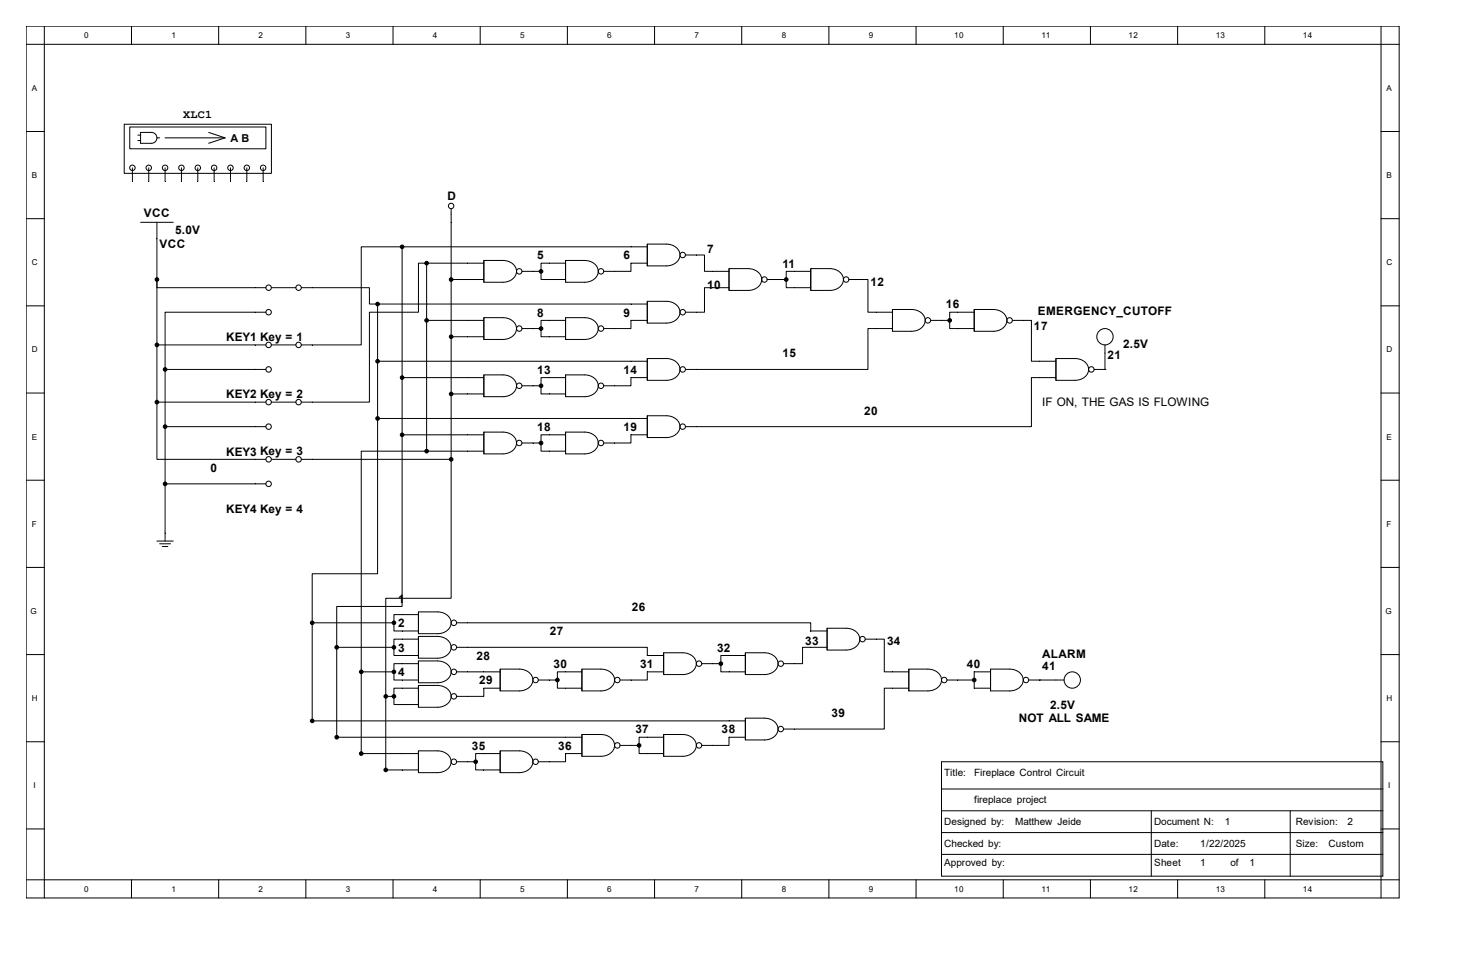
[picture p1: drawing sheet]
<svg xmlns="http://www.w3.org/2000/svg" width="432mm" height="279mm" viewBox="0 0 432 279" stroke-linecap="round" stroke-linejoin="round" font-family="sans-serif">
<g fill="none" stroke="#000" stroke-width=".29">
<path d="M7.6 7.6h400.1v254h-400.1zM7.6 12.9h400.1M12.9 7.6v254M38.3 7.6v5.3M63.7 7.6v5.3M89.1 7.6v5.3M114.5 7.6v5.3M139.9 7.6v5.3M165.3 7.6v5.3M190.7 7.6v5.3M216.1 7.6v5.3M241.5 7.6v5.3"/>
<path d="M266.9 7.6v5.3M292.3 7.6v5.3M317.7 7.6v5.3M343.1 7.6v5.3M368.5 7.6v5.3M402.4 7.6v254M7.6 38.3h5.3M402.4 38.3h5.3M7.6 63.7h5.3M402.4 63.7h5.3M7.6 89.1h5.3M402.4 89.1h5.3"/>
<path d="M7.6 114.5h5.3M402.4 114.5h5.3M7.6 139.9h5.3M402.4 139.9h5.3M7.6 165.3h5.3M402.4 165.3h5.3M7.6 190.7h5.3M402.4 190.7h5.3M7.6 216.1h5.3M402.4 216.1h5.3M7.6 241.5h5.3M7.6 256.3h400.1"/>
<path d="M38.3 256.3v5.3M63.7 256.3v5.3M89.1 256.3v5.3M114.5 256.3v5.3M139.9 256.3v5.3M165.3 256.3v5.3M190.7 256.3v5.3M216.1 256.3v5.3M241.5 256.3v5.3M266.9 256.3v5.3M292.3 256.3v5.3M317.7 256.3v5.3"/>
<path d="M343.1 256.3v5.3M368.5 256.3v5.3M402.4 241.5h5.3"/>
</g>
<path d="M36.2 36.2h42.9v14.3h-42.9z" fill="#fff"/>
<path d="M36.2 36.2h42.9v14.3h-42.9z" fill="none" stroke="#000" stroke-width=".29"/>
<path d="M37.8 37h39.7v6.3h-39.7z" fill="#fff"/>
<path d="M37.8 37h39.7v6.3h-39.7z" fill="none" stroke="#000" stroke-width=".29"/>
<circle cx="38.6" cy="48.9" r=".79" fill="#fff" stroke="#000" stroke-width=".29"/>
<path d="M38.6 48.9v1.6" fill="none" stroke="#000" stroke-width=".29"/>
<circle cx="43.3" cy="48.9" r=".79" fill="#fff" stroke="#000" stroke-width=".29"/>
<path d="M43.3 48.9v1.6" fill="none" stroke="#000" stroke-width=".29"/>
<circle cx="48.1" cy="48.9" r=".79" fill="#fff" stroke="#000" stroke-width=".29"/>
<path d="M48.1 48.9v1.6" fill="none" stroke="#000" stroke-width=".29"/>
<circle cx="52.9" cy="48.9" r=".79" fill="#fff" stroke="#000" stroke-width=".29"/>
<path d="M52.9 48.9v1.6" fill="none" stroke="#000" stroke-width=".29"/>
<circle cx="57.6" cy="48.9" r=".79" fill="#fff" stroke="#000" stroke-width=".29"/>
<path d="M57.6 48.9v1.6" fill="none" stroke="#000" stroke-width=".29"/>
<circle cx="62.4" cy="48.9" r=".79" fill="#fff" stroke="#000" stroke-width=".29"/>
<path d="M62.4 48.9v1.6" fill="none" stroke="#000" stroke-width=".29"/>
<circle cx="67.2" cy="48.9" r=".79" fill="#fff" stroke="#000" stroke-width=".29"/>
<path d="M67.2 48.9v1.6" fill="none" stroke="#000" stroke-width=".29"/>
<circle cx="71.9" cy="48.9" r=".79" fill="#fff" stroke="#000" stroke-width=".29"/>
<path d="M71.9 48.9v1.6" fill="none" stroke="#000" stroke-width=".29"/>
<circle cx="76.7" cy="48.9" r=".79" fill="#fff" stroke="#000" stroke-width=".29"/>
<g fill="none" stroke="#000" stroke-width=".29">
<path d="M40.2 39.4h.8M41 38.6h3.1a1.59 1.59 0 0 1 1.6 1.6 1.59 1.59 0 0 1-1.6 1.6h-3.1zM60.8 38.6l4.8 1.6M38.6 50.5v2.4M40.2 41h.8M43.3 50.5v2.4M45.7 40.2h.8M48.1 40.2h17.5M48.1 50.5v2.4M52.9 50.5v2.4M57.6 50.5v2.4M62.4 50.5v2.4"/>
<path d="M65.6 40.2l-4.8 1.6M67.2 50.5v2.4M71.9 50.5v2.4M76.7 48.9v4M41 64.8h9.5M45.7 64.8v52.4M117.2 71.9h-11.9v28.6h-17.5M117.2 71.9h71.4M117.2 71.9v54.8M124.3 76.7h-2.4v14.3h-14.3v26.2h-19.8M124.3 76.7h16.7M124.3 76.7v54.7"/>
<path d="M131.4 60.8v73M141 75.9h5.5a3.3 3.3 0 0 1 3.7 4.4 4.1 4.1 0 0 1-3.7 1.9h-5.5zM141 75.9v6.3M152.1 79.1h5.5M157.6 79.1v2.3h7.2M164.8 75.9h5.5a3.3 3.3 0 0 1 3.7 4.4 4.1 4.1 0 0 1-3.7 1.9h-5.5zM164.8 76.7h-7.2v2.4M164.8 75.9v6.3M188.6 71.1h5.6a3.3 3.3 0 0 1 3.6 4.4 4.1 4.1 0 0 1-3.6 2h-5.6zM188.6 76.7h-4.8v2.4h-7.9M188.6 71.1v6.4M199.7 74.3h5.6v4.8h7.1"/>
<path d="M212.4 78.3h5.6a3.3 3.3 0 0 1 3.6 4.4 4.1 4.1 0 0 1-3.6 1.9h-5.6zM212.4 78.3v6.3M236.2 78.3h5.6a3.3 3.3 0 0 1 3.6 4.4 4.1 4.1 0 0 1-3.6 1.9h-5.6zM236.2 79.1h-7.1v2.3M236.2 78.3v6.3M45.7 81.4v2.4h31.8M77.5 91h-29.4v16.6M79.1 83.8h7.1M87.8 83.8h19.8v4.8h2.4M110 88.6h78.6M110 88.6v33.3M124.3 93.3h16.7"/>
<path d="M131.4 81.4h9.6M131.4 98.1h9.6M141 92.6h5.5a3.3 3.3 0 0 1 3.7 4.4 4.1 4.1 0 0 1-3.7 1.9h-5.5zM141 92.6v6.3M152.1 95.7h5.5M157.6 95.7v2.4h7.2M164.8 92.6h5.5a3.3 3.3 0 0 1 3.7 4.4 4.1 4.1 0 0 1-3.7 1.9h-5.5zM164.8 93.3h-7.2v2.4M164.8 92.6v6.3M188.6 87.8h5.6a3.3 3.3 0 0 1 3.6 4.4 4.1 4.1 0 0 1-3.6 1.9h-5.6zM188.6 93.3h-4.8v2.4h-7.9M188.6 87.8v6.3"/>
<path d="M212.4 83.8h-7.1v7.2h-5.6M223.5 81.4h5.6M229.1 81.4v2.4h7.1M247.3 81.4h5.6v9.6h7.1M260 90.2h5.6a3.3 3.3 0 0 1 3.6 4.4 4.1 4.1 0 0 1-3.6 1.9h-5.6zM260 95.7h-7.1v11.9h-53.2M260 90.2v6.3M271.1 93.3h5.6M276.7 93.3v2.4h7.1M283.8 90.2h5.6a3.3 3.3 0 0 1 3.7 4.4 4.1 4.1 0 0 1-3.7 1.9h-5.6zM283.8 91h-7.1v2.3M283.8 90.2v6.3"/>
<path d="M295 93.3h5.5v12h7.2M45.7 117.2v16.6h31.8M45.7 100.5h31.8M45.7 117.2h31.8M48.1 107.6v50M48.1 107.6h29.4M79.1 100.5h7.1M79.1 117.2h7.1M110 105.3h78.6M117.2 110h23.8M131.4 114.8h9.6M141 109.2h5.5a3.3 3.3 0 0 1 3.7 4.4 4.1 4.1 0 0 1-3.7 2h-5.5z"/>
<path d="M141 109.2v6.4M152.1 112.4h5.5M157.6 112.4v2.4h7.2M164.8 109.2h5.5a3.3 3.3 0 0 1 3.7 4.4 4.1 4.1 0 0 1-3.7 2h-5.5zM164.8 110h-7.2v2.4M164.8 109.2v6.4M188.6 104.5h5.6a3.3 3.3 0 0 1 3.6 4.4 4.1 4.1 0 0 1-3.6 1.9h-5.6zM188.6 110h-4.8v2.4h-7.9M188.6 104.5v6.3M307.7 104.5h5.5a3.3 3.3 0 0 1 3.7 4.4 4.1 4.1 0 0 1-3.7 1.9h-5.5zM307.7 110h-7.2v14.3h-100.8M307.7 104.5v6.3"/>
<path d="M318.8 107.6h3.1M321.9 107.6h.1M321.9 100.5v7.1M48.1 124.3h29.4M79.1 133.8h7.1M87.8 133.8h43.6M110 121.9v45.3h-19v14.3M110 121.9h78.6M117.2 126.7v50h-19.1v11.9M117.2 126.7h23.8M124.3 131.4h-19v64.3M124.3 131.4h16.7"/>
<path d="M131.4 133.8v40.5h-19v28.6M141 125.9h5.5a3.3 3.3 0 0 1 3.7 4.4 4.1 4.1 0 0 1-3.7 1.9h-5.5zM141 125.9v6.3M152.1 129.1h5.5M157.6 129.1v2.3h7.2M164.8 125.9h5.5a3.3 3.3 0 0 1 3.7 4.4 4.1 4.1 0 0 1-3.7 1.9h-5.5zM164.8 126.7h-7.2v2.4M164.8 125.9v6.3M188.6 121.1h5.6a3.3 3.3 0 0 1 3.6 4.4 4.1 4.1 0 0 1-3.6 2h-5.6zM188.6 126.7h-4.8v2.4h-7.9M188.6 121.1v6.4M45.7 157.6h4.8"/>
<path d="M46.5 158.4h3.2M47.3 159.2h1.6M48.1 141h29.4M121.9 178.3h5.6a3.3 3.3 0 0 1 3.6 4.4 4.1 4.1 0 0 1-3.6 1.9h-5.6zM121.9 179.1h-7.1v2.4M121.9 178.3v6.3M91 181.5h23.8M91 181.5v28.5h126.2M98.1 188.6h16.7M98.1 188.6v26.2h71.4M105.3 195.7h9.5M105.3 195.7v23.9h16.6"/>
<path d="M114.8 181.5v2.3h7.1M114.8 188.6v2.4h7.1M114.8 195.7v2.4h7.1M121.9 185.4h5.6a3.3 3.3 0 0 1 3.6 4.4 4.1 4.1 0 0 1-3.6 2h-5.6zM121.9 192.6h5.6a3.3 3.3 0 0 1 3.6 4.4 4.1 4.1 0 0 1-3.6 1.9h-5.6zM121.9 199.7h5.6a3.3 3.3 0 0 1 3.6 4.4 4.1 4.1 0 0 1-3.6 2h-5.6zM121.9 186.2h-7.1v2.4M121.9 193.4h-7.1v2.3M121.9 185.4v6.4M121.9 192.6v6.3M121.9 199.7v6.4M133 188.6h55.6v2.4h4.8"/>
<path d="M133 181.5h103.2v2.3h4.8M133 195.7h12.7M145.7 194.9h5.6a3.3 3.3 0 0 1 3.6 4.5 4.1 4.1 0 0 1-3.6 1.9h-5.6zM145.7 194.9v6.4M156.8 198.1h5.6M162.4 198.1v2.4h7.1M169.5 194.9h5.6a3.3 3.3 0 0 1 3.7 4.5 4.1 4.1 0 0 1-3.7 1.9h-5.6zM169.5 195.7h-7.1v2.4M169.5 194.9v6.4M193.4 190.2h5.5a3.3 3.3 0 0 1 3.7 4.4 4.1 4.1 0 0 1-3.7 1.9h-5.5zM193.4 195.7h-4.8v2.4h-7.9M193.4 190.2v6.3"/>
<path d="M204.5 193.4h5.5M210 193.4v2.3h7.2M217.2 190.2h5.5a3.3 3.3 0 0 1 3.7 4.4 4.1 4.1 0 0 1-3.7 1.9h-5.5zM217.2 191h-7.2v2.4M217.2 190.2v6.3M241 183h5.5a3.3 3.3 0 0 1 3.7 4.4 4.1 4.1 0 0 1-3.7 2h-5.5zM241 188.6h-7.2v4.8h-5.5M241 183v6.4M252.1 186.2h5.6v9.5h7.1M264.8 194.9h5.6a3.3 3.3 0 0 1 3.6 4.5 4.1 4.1 0 0 1-3.6 1.9h-5.6zM264.8 194.9v6.4M275.9 198.1h7.9"/>
<path d="M288.6 194.9h5.6a3.3 3.3 0 0 1 3.6 4.5 4.1 4.1 0 0 1-3.6 1.9h-5.6zM288.6 195.7h-4.8v4.8h4.8M288.6 194.9v6.4M299.7 198.1h10.3M302.9 198.1h.1M112.4 202.9h2.4M112.4 202.9v21.4h9.5M114.8 202.9v2.4h7.1M121.9 218.8h5.6a3.3 3.3 0 0 1 3.6 4.4 4.1 4.1 0 0 1-3.6 1.9h-5.6zM121.9 200.5h-7.1v2.4M121.9 218.8v6.3M145.7 218.8h5.6a3.3 3.3 0 0 1 3.6 4.4 4.1 4.1 0 0 1-3.6 1.9h-5.6z"/>
<path d="M145.7 200.5h-4.7v2.4h-8M145.7 219.6h-7.1v2.3M145.7 218.8v6.3M169.5 214h5.6a3.3 3.3 0 0 1 3.7 4.4 4.1 4.1 0 0 1-3.7 1.9h-5.6zM169.5 219.6h-4.7v2.3h-8M169.5 214v6.3M180.7 217.2h5.5M186.2 217.2v2.4h7.2M193.4 214h5.5a3.3 3.3 0 0 1 3.7 4.4 4.1 4.1 0 0 1-3.7 1.9h-5.5zM193.4 214.8h-7.2v2.4M193.4 214v6.3M217.2 209.2h5.5a3.3 3.3 0 0 1 3.7 4.4 4.1 4.1 0 0 1-3.7 2h-5.5z"/>
<path d="M217.2 214.8h-4.8v2.4h-7.9M217.2 209.2v6.4M264.8 200.5h-7.1v11.9h-29.4M133 221.9h5.6M138.6 221.9v2.4h7.1M274.3 221.9h128.6v33.4h-128.6zM274.3 229.9h128.6M274.3 236.2h128.6M335.4 236.2v19.1M375.9 236.2v19.1M274.3 242.6h128.6M274.3 248.9h128.6"/>
<circle cx="131.4" cy="60" r=".79"/>
<circle cx="151.3" cy="79.1" r=".79"/>
<circle cx="175.1" cy="79.1" r=".79"/>
<circle cx="198.9" cy="74.3" r=".79"/>
<circle cx="78.3" cy="83.8" r=".79"/>
<circle cx="78.3" cy="91" r=".79"/>
<circle cx="87" cy="83.8" r=".79"/>
<circle cx="151.3" cy="95.7" r=".79"/>
<circle cx="175.1" cy="95.7" r=".79"/>
<circle cx="198.9" cy="91" r=".79"/>
<circle cx="222.7" cy="81.4" r=".79"/>
<circle cx="246.5" cy="81.4" r=".79"/>
<circle cx="270.4" cy="93.3" r=".79"/>
<circle cx="294.2" cy="93.3" r=".79"/>
<circle cx="321.9" cy="98.1" r="2.38"/>
<circle cx="78.3" cy="107.6" r=".79"/>
<circle cx="78.3" cy="117.2" r=".79"/>
<circle cx="78.3" cy="100.5" r=".79"/>
<circle cx="87" cy="100.5" r=".79"/>
<circle cx="87" cy="117.2" r=".79"/>
<circle cx="151.3" cy="112.4" r=".79"/>
<circle cx="175.1" cy="112.4" r=".79"/>
<circle cx="198.9" cy="107.6" r=".79"/>
<circle cx="318" cy="107.6" r=".79"/>
<circle cx="78.3" cy="124.3" r=".79"/>
<circle cx="78.3" cy="133.8" r=".79"/>
<circle cx="87" cy="133.8" r=".79"/>
<circle cx="151.3" cy="129.1" r=".79"/>
<circle cx="175.1" cy="129.1" r=".79"/>
<circle cx="198.9" cy="124.3" r=".79"/>
<circle cx="78.3" cy="141" r=".79"/>
<circle cx="132.2" cy="195.7" r=".79"/>
<circle cx="132.2" cy="181.5" r=".79"/>
<circle cx="132.2" cy="188.6" r=".79"/>
<circle cx="156.1" cy="198.1" r=".79"/>
<circle cx="179.9" cy="198.1" r=".79"/>
<circle cx="203.7" cy="193.4" r=".79"/>
<circle cx="227.5" cy="193.4" r=".79"/>
<circle cx="251.3" cy="186.2" r=".79"/>
<circle cx="275.1" cy="198.1" r=".79"/>
<circle cx="298.9" cy="198.1" r=".79"/>
<circle cx="312.4" cy="198.1" r="2.38"/>
<circle cx="132.2" cy="202.9" r=".79"/>
<circle cx="179.9" cy="217.2" r=".79"/>
<circle cx="203.7" cy="217.2" r=".79"/>
<circle cx="227.5" cy="212.4" r=".79"/>
<circle cx="132.2" cy="221.9" r=".79"/>
<circle cx="156.1" cy="221.9" r=".79"/>
</g>
<g fill="#000" stroke="#000" stroke-width=".29">
<circle cx="117.2" cy="71.9" r=".53"/>
<circle cx="124.3" cy="76.7" r=".53"/>
<circle cx="157.6" cy="79.1" r=".53"/>
<circle cx="45.7" cy="81.4" r=".53"/>
<circle cx="110" cy="88.6" r=".53"/>
<circle cx="124.3" cy="93.3" r=".53"/>
<circle cx="131.4" cy="81.4" r=".53"/>
<circle cx="131.4" cy="98.1" r=".53"/>
<circle cx="157.6" cy="95.7" r=".53"/>
<circle cx="229.1" cy="81.4" r=".53"/>
<circle cx="276.7" cy="93.3" r=".53"/>
<circle cx="45.7" cy="117.2" r=".53"/>
<circle cx="45.7" cy="100.5" r=".53"/>
<circle cx="48.1" cy="107.6" r=".53"/>
<circle cx="110" cy="105.3" r=".53"/>
<circle cx="117.2" cy="110" r=".53"/>
<circle cx="131.4" cy="114.8" r=".53"/>
<circle cx="157.6" cy="112.4" r=".53"/>
<circle cx="48.1" cy="124.3" r=".53"/>
<circle cx="110" cy="121.9" r=".53"/>
<circle cx="117.2" cy="126.7" r=".53"/>
<circle cx="124.3" cy="131.4" r=".53"/>
<circle cx="131.4" cy="133.8" r=".53"/>
<circle cx="157.6" cy="129.1" r=".53"/>
<circle cx="48.1" cy="141" r=".53"/>
<circle cx="91" cy="181.5" r=".53"/>
<circle cx="98.1" cy="188.6" r=".53"/>
<circle cx="105.3" cy="195.7" r=".53"/>
<circle cx="114.8" cy="195.7" r=".53"/>
<circle cx="114.8" cy="181.5" r=".53"/>
<circle cx="114.8" cy="188.6" r=".53"/>
<circle cx="162.4" cy="198.1" r=".53"/>
<circle cx="210" cy="193.4" r=".53"/>
<circle cx="283.8" cy="198.1" r=".53"/>
<circle cx="91" cy="210" r=".53"/>
<circle cx="98.1" cy="214.8" r=".53"/>
<circle cx="105.3" cy="219.6" r=".53"/>
<circle cx="112.4" cy="202.9" r=".53"/>
<circle cx="114.8" cy="202.9" r=".53"/>
<circle cx="186.2" cy="217.2" r=".53"/>
<circle cx="112.4" cy="224.3" r=".53"/>
<circle cx="138.6" cy="221.9" r=".53"/>
</g>
<g font-size="3.4">
<text x="53.4" y="34.3">XLC1</text>
<text x="130.4" y="58.1">D</text>
<text x="42" y="63.1">VCC</text>
<text x="51" y="68.2">5.0V</text>
<text x="46.5" y="72.4">VCC</text>
<text x="156.5" y="75.6">5</text>
<text x="181.6" y="75.6">6</text>
<text x="206" y="73.7">7</text>
<text x="228" y="77.9">11</text>
<text x="253.6" y="83.2">12</text>
<text x="206" y="84.3">10</text>
<text x="275.6" y="89.9">16</text>
<text x="156.5" y="92.2">8</text>
<text x="181.6" y="92.2">9</text>
<text x="302.4" y="91.7">EMERGENCY_CUTOFF</text>
<text x="65.9" y="99.4">KEY1 Key = 1</text>
<text x="301.2" y="96.2">17</text>
<text x="327.2" y="101.5">2.5V</text>
<text x="228" y="104.1">15</text>
<text x="322.7" y="104.7">21</text>
<text x="156.5" y="108.9">13</text>
<text x="181.6" y="108.9">14</text>
<text x="65.9" y="116">KEY2 Key = 2</text>
<text x="303.7" y="118.2">IF ON, THE GAS IS FLOWING</text>
<text x="156.5" y="125.6">18</text>
<text x="181.6" y="125.6">19</text>
<text x="251.8" y="120.8">20</text>
<text x="61.3" y="137.5">0</text>
<text x="65.9" y="132.7">KEY3 Key = 3</text>
<text x="65.9" y="149.4">KEY4 Key = 4</text>
<text x="116" y="175.6">1</text>
<text x="184.1" y="178">26</text>
<text x="116" y="182.7">2</text>
<text x="160.2" y="185.1">27</text>
<text x="116" y="189.9">3</text>
<text x="208.9" y="189.9">32</text>
<text x="234.6" y="188">33</text>
<text x="258.4" y="188">34</text>
<text x="303.7" y="191.7">ALARM</text>
<text x="116" y="197">4</text>
<text x="138.9" y="192.2">28</text>
<text x="161.3" y="194.6">30</text>
<text x="186.5" y="194.6">31</text>
<text x="281.7" y="194.6">40</text>
<text x="303.7" y="195.2">41</text>
<text x="139.6" y="199.4">29</text>
<text x="242.3" y="208.9">39</text>
<text x="305.9" y="206.5">2.5V</text>
<text x="185.1" y="213.7">37</text>
<text x="210.2" y="213.7">38</text>
<text x="296.9" y="210.5">NOT ALL SAME</text>
<text x="137.5" y="218.4">35</text>
<text x="162.6" y="218.4">36</text>
</g>
<text font-size="3.2" x="67.1" y="41.4">A B</text>
<g font-size="2.9">
<text x="275.1" y="226.1">Title:</text>
<text x="283.8" y="226.1">Fireplace Control Circuit</text>
<text x="283.8" y="234.1">fireplace project</text>
<text x="275.1" y="240.4">Designed by:</text>
<text x="295.7" y="240.4">Matthew Jeide</text>
<text x="336.3" y="240.4">Document N:</text>
<text x="356.9" y="240.4">1</text>
<text x="377.5" y="240.4">Revision:</text>
<text x="392.6" y="240.4">2</text>
<text x="275.1" y="246.8">Checked by:</text>
<text x="336.3" y="246.8">Date:</text>
<text x="349.7" y="246.8">1/22/2025</text>
<text x="377.5" y="246.8">Size:</text>
<text x="387.1" y="246.8">Custom</text>
<text x="275.1" y="252.3">Approved by:</text>
<text x="336.3" y="252.3">Sheet</text>
<text x="349.7" y="252.3">1</text>
<text x="358.5" y="252.3">of</text>
<text x="364" y="252.3">1</text>
</g>
<g font-size="2.4">
<text x="24.6" y="11.1">0</text>
<text x="50" y="11.1">1</text>
<text x="75.4" y="11.1">2</text>
<text x="100.8" y="11.1">3</text>
<text x="126.2" y="11.1">4</text>
<text x="151.6" y="11.1">5</text>
<text x="177" y="11.1">6</text>
<text x="202.4" y="11.1">7</text>
<text x="227.8" y="11.1">8</text>
<text x="253.2" y="11.1">9</text>
<text x="278" y="11.1">10</text>
<text x="303.4" y="11.1">11</text>
<text x="328.8" y="11.1">12</text>
<text x="354.2" y="11.1">13</text>
<text x="379.6" y="11.1">14</text>
<text x="9.2" y="26.5">A</text>
<text x="404" y="26.5">A</text>
<text x="9.2" y="51.9">B</text>
<text x="404" y="51.9">B</text>
<text x="9.2" y="77.3">C</text>
<text x="404" y="77.3">C</text>
<text x="9.2" y="102.7">D</text>
<text x="404" y="102.7">D</text>
<text x="9.2" y="128.1">E</text>
<text x="404" y="128.1">E</text>
<text x="9.2" y="153.5">F</text>
<text x="404" y="153.5">F</text>
<text x="8.9" y="178.9">G</text>
<text x="403.7" y="178.9">G</text>
<text x="9.2" y="204.3">H</text>
<text x="404" y="204.3">H</text>
<text x="9.7" y="229.7">I</text>
<text x="404.5" y="229.7">I</text>
<text x="24.6" y="259.8">0</text>
<text x="50" y="259.8">1</text>
<text x="75.4" y="259.8">2</text>
<text x="100.8" y="259.8">3</text>
<text x="126.2" y="259.8">4</text>
<text x="151.6" y="259.8">5</text>
<text x="177" y="259.8">6</text>
<text x="202.4" y="259.8">7</text>
<text x="227.8" y="259.8">8</text>
<text x="253.2" y="259.8">9</text>
<text x="278" y="259.8">10</text>
<text x="303.4" y="259.8">11</text>
<text x="328.8" y="259.8">12</text>
<text x="354.2" y="259.8">13</text>
<text x="379.6" y="259.8">14</text>
</g>
</svg>
